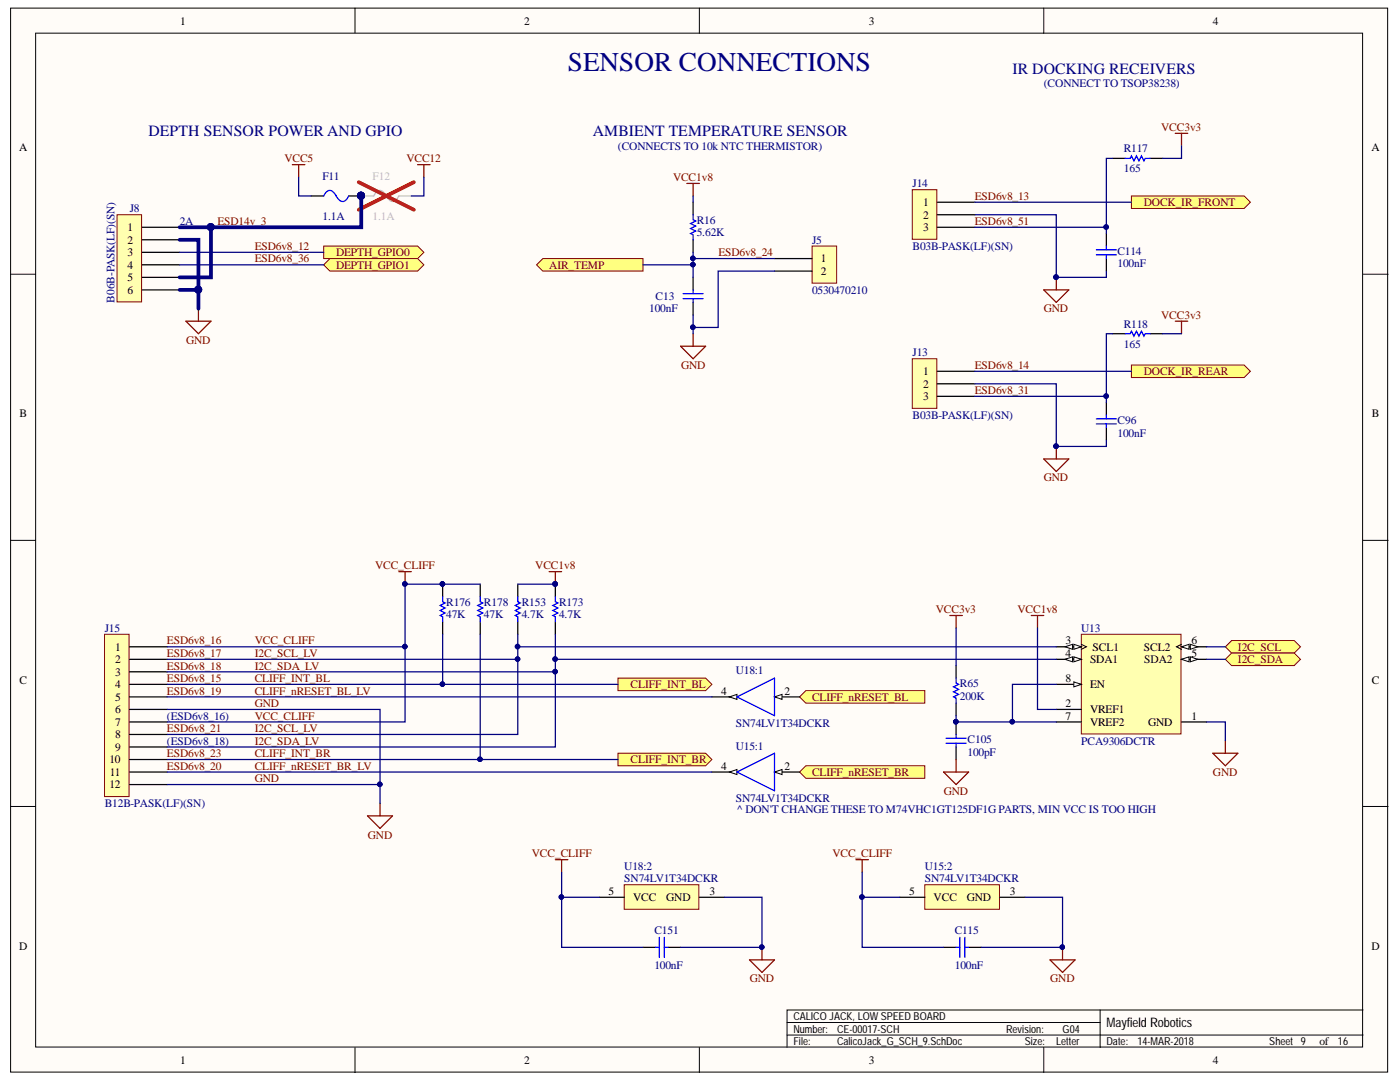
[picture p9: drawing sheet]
<svg xmlns="http://www.w3.org/2000/svg" width="279mm" height="216mm" viewBox="0 0 279 216" stroke-linecap="round" stroke-linejoin="round" font-family="sans-serif">
<g fill="#fffcf8" stroke="#000" stroke-width=".2">
<path d="M2.1 1.6h274.8v212.3h-274.8z"/>
<path d="M7.1 6.6h264.8v202.3h-264.8z"/>
</g>
<g fill="none" stroke="#000" stroke-width=".2">
<path d="M70.8 1.6v5M139.6 1.6v5M208.3 1.6v5M2.1 54.7h5M272 54.7h5M2.1 107.8h5M272 107.8h5M2.1 160.9h5M272 160.9h5M70.8 209v5M139.6 209v5M157.1 206.5h114.9"/>
<path d="M157.1 204h62.5M208.3 209v5M219.6 201.5v7.5M272 201.5h-114.9v7.5"/>
</g>
<path d="M234.5 26.6h2.5M235.8 26.6v2.5M208.3 57.8h5l-2.5 2.5zM210.8 55.3v2.5" fill="none" stroke="#800000" stroke-width=".25"/>
<circle cx="210.8" cy="55.3" r=".45" fill="#000080" stroke="#000080" stroke-width=".2"/>
<path d="M225.8 39.1h22.5l1.2 1.3-1.2 1.2h-22.5z" fill-rule="evenodd" fill="#ffff80" stroke="#800000" stroke-width=".2"/>
<path d="M137.1 36.6h2.5M138.3 36.6v2.5M135.8 69.1h5l-2.5 2.5zM138.3 66.6v2.5" fill="none" stroke="#800000" stroke-width=".25"/>
<path d="M107.1 52.8l1.2-1.2h20v2.5h-20z" fill-rule="evenodd" fill="#ffff80" stroke="#800000" stroke-width=".2"/>
<path d="M138.3 40.4v2.5M138.3 47.8v2.5M138.3 55.3v2.5M220.8 46.6v2.5M220.8 51.6v2.5M138.3 60.3v2.5" fill="none" stroke="#000" stroke-width=".25"/>
<path d="M136.3 58.6h4M136.3 59.6h4M138.3 42.9v.9l.5 .3-1 .5 1 .5-1 .5 1 .5-1 .5 .5 .2v1M138.3 57.8v.8M138.3 59.6v.7M218.8 49.8h4M218.8 50.8h4M220.8 49.1v.7M220.8 50.8v.8" fill="none" stroke="#00f" stroke-width=".25"/>
<path d="M64.6 49.1h18.7l1.3 1.2-1.3 1.3h-18.7z" fill-rule="evenodd" fill="#ffff80" stroke="#800000" stroke-width=".2"/>
<path d="M37.1 64.1h5l-2.5 2.5zM39.6 61.6v2.5M234.5 64.1h2.5M235.8 64.1v2.5M208.3 91.6h5l-2.5 2.5zM210.8 89.1v2.5" fill="none" stroke="#800000" stroke-width=".25"/>
<circle cx="210.8" cy="89" r=".45" fill="#000080" stroke="#000080" stroke-width=".2"/>
<path d="M225.8 72.8h22.5l1.2 1.3-1.2 1.2h-22.5z" fill-rule="evenodd" fill="#ffff80" stroke="#800000" stroke-width=".2"/>
<path d="M220.8 80.3v2.5M220.8 85.3v2.5M88.3 116.6v2.5M95.8 116.6v2.5M103.3 116.6v2.5M110.8 116.6v2.5M88.3 124.1v2.5M95.8 124.1v2.5M103.3 124.1v2.5M110.8 124.1v2.5" fill="none" stroke="#000" stroke-width=".25"/>
<path d="M218.8 83.6h4M218.8 84.6h4M220.8 82.8v.8M220.8 84.6v.7M88.3 119.1v1l.5 .2-1 .5 1 .5-1 .5 1 .5-1 .5 .5 .3v1M95.8 119.1v1l.5 .2-1 .5 1 .5-1 .5 1 .5-1 .5 .5 .3v1M103.3 119.1v1l.5 .2-1 .5 1 .5-1 .5 1 .5-1 .5 .5 .3v1M110.8 119.1v1l.5 .2-1 .5 1 .5-1 .5 1 .5-1 .5 .5 .3v1" fill="none" stroke="#00f" stroke-width=".25"/>
<path d="M79.6 114.1h2.5M80.8 114.1v2.5M189.6 122.8h2.5M190.8 122.8v2.5M205.8 122.8h2.5M207.1 122.8v2.5M242 150.3h5l-2.5 2.5zM244.5 147.8v2.5M73.3 162.8h5l-2.5 2.5zM75.8 160.3v2.5" fill="none" stroke="#800000" stroke-width=".25"/>
<g fill="#000080" stroke="#000080" stroke-width=".2">
<circle cx="80.8" cy="116.5" r=".45"/>
<circle cx="88.3" cy="116.5" r=".45"/>
<circle cx="110.8" cy="116.5" r=".45"/>
</g>
<g fill="#ffff80" stroke="#800000" stroke-width=".2">
<path d="M244.5 129.1l1.3-1.3h12.5l1.2 1.3-1.2 1.2h-12.5z" fill-rule="evenodd"/>
<path d="M244.5 131.6l1.3-1.3h12.5l1.2 1.3-1.2 1.2h-12.5z" fill-rule="evenodd"/>
</g>
<path d="M190.8 132.8v2.5M190.8 140.3v2.5M190.8 144.1v2.5M190.8 149.1v2.5M128.3 189h2.5M133.3 189h2.5M188.3 189h2.5M193.3 189h2.5" fill="none" stroke="#000" stroke-width=".25"/>
<g fill="none" stroke="#00f" stroke-width=".25">
<path d="M190.8 135.3v1l.5 .3-1 .5 1 .5-1 .5 1 .5-1 .5 .5 .2v1M188.8 147.3h4M188.8 148.3h4M190.8 146.6v.7M190.8 148.3v.8M130.8 189h.8M131.6 187v4M132.6 187v4M132.6 189h.7M190.8 189h.8M191.6 187v4M192.6 189h.7"/>
<path d="M192.6 187v4"/>
</g>
<g fill="#000080" stroke="#000080" stroke-width=".2">
<circle cx="190.8" cy="144" r=".45"/>
<circle cx="152" cy="189" r=".45"/>
<circle cx="212" cy="189" r=".45"/>
</g>
<path d="M188.3 154.1h5l-2.5 2.4zM190.8 151.6v2.5M110.8 171.5h2.5M112.1 171.5v2.5M170.8 171.5h2.5M172.1 171.5v2.5M149.6 191.5h5l-2.5 2.5zM152.1 189v2.5M209.6 191.5h5l-2.5 2.5zM212.1 189v2.5" fill="none" stroke="#800000" stroke-width=".25"/>
<g fill="#ffff80" stroke="#800000" stroke-width=".2">
<path d="M159.6 139.1l1.2-1.3h23.8v2.5h-23.8z" fill-rule="evenodd"/>
<path d="M159.6 154.1l1.2-1.3h23.8v2.5h-23.8z" fill-rule="evenodd"/>
<path d="M123.3 135.3h17.5l1.3 1.3-1.3 1.2h-17.5z" fill-rule="evenodd"/>
<path d="M123.3 150.3h17.5l1.3 1.3-1.3 1.2h-17.5z" fill-rule="evenodd"/>
</g>
<path d="M109.6 114.1h2.5M110.8 114.1v2.5" fill="none" stroke="#800000" stroke-width=".25"/>
<circle cx="110.8" cy="116.5" r=".45" fill="#000080" stroke="#000080" stroke-width=".2"/>
<path d="M64.6 52.8l1.2-1.2h17.5l1.3 1.2-1.3 1.3h-17.5z" fill-rule="evenodd" fill="#ffff80" stroke="#800000" stroke-width=".2"/>
<path d="M58.3 32.9h2.5M59.6 32.9v2.5M83.3 32.9h2.5M84.6 32.9v2.5" fill="none" stroke="#800000" stroke-width=".25"/>
<path d="M142.1 139.1h5" fill="none" stroke="#000" stroke-width=".25"/>
<path d="M145.6 139.1l1.5-.5v1z" fill="#fffcf8"/>
<path d="M145.6 139.1l1.5-.5v1z" fill="none" stroke="#000" stroke-width=".2"/>
<path d="M154.6 139.1h5" fill="none" stroke="#000" stroke-width=".25"/>
<path d="M154.6 139.1l1.5-.5v1z" fill="#fffcf8"/>
<path d="M154.6 139.1l1.5-.5v1z" fill="none" stroke="#000" stroke-width=".2"/>
<path d="M147.1 139.1l7.5-3.8v7.5z" fill="none" stroke="#00f" stroke-width=".25"/>
<path d="M124.6 176.5h14.9v4.9h-14.9z" fill="#ffffb0" stroke="#800000" stroke-width=".2"/>
<path d="M142.1 154.1h5M119.6 179h5M139.6 179h5" fill="none" stroke="#000" stroke-width=".25"/>
<path d="M145.6 154.1l1.5-.5v1z" fill="#fffcf8"/>
<path d="M145.6 154.1l1.5-.5v1z" fill="none" stroke="#000" stroke-width=".2"/>
<path d="M154.6 154.1h5" fill="none" stroke="#000" stroke-width=".25"/>
<path d="M154.6 154.1l1.5-.5v1z" fill="#fffcf8"/>
<path d="M154.6 154.1l1.5-.5v1z" fill="none" stroke="#000" stroke-width=".2"/>
<path d="M147.1 154.1l7.5-3.8v7.5z" fill="none" stroke="#00f" stroke-width=".25"/>
<path d="M184.6 176.5h14.9v4.9h-14.9z" fill="#ffffb0" stroke="#800000" stroke-width=".2"/>
<path d="M179.6 179h5M199.6 179h5" fill="none" stroke="#000" stroke-width=".25"/>
<path d="M215.8 126.6h19.9v19.9h-19.9z" fill="#ffffb0" stroke="#800000" stroke-width=".2"/>
<path d="M210.8 129.1h5M210.8 141.6h5M235.8 144.1h5" fill="none" stroke="#000" stroke-width=".25"/>
<path d="M215.8 128.6l1 .5-1 .5" fill="none" stroke="#000" stroke-width=".2"/>
<path d="M214.3 128.6l1.5 .5-1.5 .5z" fill="#fffcf8"/>
<path d="M214.3 128.6l1.5 .5-1.5 .5z" fill="none" stroke="#000" stroke-width=".2"/>
<path d="M212.6 129.1l1.5-.5v1z" fill="#fffcf8"/>
<path d="M212.6 129.1l1.5-.5v1z" fill="none" stroke="#000" stroke-width=".2"/>
<path d="M210.8 131.6h5" fill="none" stroke="#000" stroke-width=".25"/>
<path d="M214.3 131.1l1.5 .5-1.5 .5z" fill="#fffcf8"/>
<path d="M214.3 131.1l1.5 .5-1.5 .5z" fill="none" stroke="#000" stroke-width=".2"/>
<path d="M212.6 131.6l1.5-.5v1z" fill="#fffcf8"/>
<path d="M212.6 131.6l1.5-.5v1z" fill="none" stroke="#000" stroke-width=".2"/>
<path d="M235.8 131.6h5" fill="none" stroke="#000" stroke-width=".25"/>
<path d="M235.8 131.6l1.5-.5v1z" fill="#fffcf8"/>
<path d="M235.8 131.6l1.5-.5v1z" fill="none" stroke="#000" stroke-width=".2"/>
<path d="M237.5 131.1l1.5 .5-1.5 .5z" fill="#fffcf8"/>
<path d="M235.8 128.6l-1 .5 1 .5M237.5 131.1l1.5 .5-1.5 .5z" fill="none" stroke="#000" stroke-width=".2"/>
<path d="M235.8 129.1h5" fill="none" stroke="#000" stroke-width=".25"/>
<path d="M235.8 129.1l1.5-.5v1z" fill="#fffcf8"/>
<path d="M235.8 129.1l1.5-.5v1z" fill="none" stroke="#000" stroke-width=".2"/>
<path d="M237.5 128.6l1.5 .5-1.5 .5z" fill="#fffcf8"/>
<path d="M237.5 128.6l1.5 .5-1.5 .5z" fill="none" stroke="#000" stroke-width=".2"/>
<path d="M210.8 136.6h5M210.8 144.1h5" fill="none" stroke="#000" stroke-width=".25"/>
<path d="M214.3 136.1l1.5 .5-1.5 .5z" fill="#fffcf8"/>
<path d="M214.3 136.1l1.5 .5-1.5 .5z" fill="none" stroke="#000" stroke-width=".2"/>
<path d="M23.4 42.9h4.9v17.3h-4.9z" fill="#ffffb0" stroke="#800000" stroke-width=".2"/>
<path d="M28.4 45.3h7.5M28.4 47.8h7.5M28.4 50.3h7.5M28.4 52.8h7.5M28.4 55.3h7.5M28.4 57.8h7.5" fill="none" stroke="#000" stroke-width=".25"/>
<path d="M182.1 37.9h4.9v9.8h-4.9z" fill="#ffffb0" stroke="#800000" stroke-width=".2"/>
<path d="M187.1 40.4h7.5M187.1 42.9h7.5M187.1 45.3h7.5" fill="none" stroke="#000" stroke-width=".25"/>
<path d="M182.1 71.6h4.9v9.9h-4.9z" fill="#ffffb0" stroke="#800000" stroke-width=".2"/>
<path d="M187.1 74.1h7.5M187.1 76.6h7.5M187.1 79.1h7.5" fill="none" stroke="#000" stroke-width=".25"/>
<path d="M20.9 126.6h4.9v32.3h-4.9z" fill="#ffffb0" stroke="#800000" stroke-width=".2"/>
<path d="M25.9 129.1h7.5M25.9 131.6h7.5M25.9 134.1h7.5M25.9 136.6h7.5M25.9 139.1h7.5M25.9 141.6h7.5M25.9 144.1h7.5M25.9 146.6h7.5M25.9 149.1h7.5M25.9 151.6h7.5M25.9 154.1h7.5M25.9 156.5h7.5" fill="none" stroke="#000" stroke-width=".25"/>
<path d="M162.1 49.1h4.9v7.4h-4.9z" fill="#ffffb0" stroke="#800000" stroke-width=".2"/>
<path d="M62.1 39.1h2.5M69.6 39.1h2.5M222.1 31.6h2.4M229.5 31.6h2.5M154.6 51.6h7.5M154.6 54.1h7.5M222.1 66.6h2.4M229.5 66.6h2.5" fill="none" stroke="#000" stroke-width=".25"/>
<g fill="#000080" stroke="#000080" stroke-width=".2">
<circle cx="72" cy="39.1" r=".7"/>
<circle cx="138.3" cy="65.3" r=".45"/>
<circle cx="138.3" cy="52.8" r=".45"/>
<circle cx="138.3" cy="51.5" r=".45"/>
<circle cx="220.8" cy="45.3" r=".45"/>
<circle cx="210.8" cy="55.3" r=".45"/>
<circle cx="220.8" cy="79" r=".45"/>
<circle cx="210.8" cy="89" r=".45"/>
<circle cx="103.3" cy="129" r=".45"/>
<circle cx="110.8" cy="131.5" r=".45"/>
<circle cx="112" cy="179" r=".45"/>
<circle cx="152" cy="189" r=".45"/>
<circle cx="172" cy="179" r=".45"/>
<circle cx="212" cy="189" r=".45"/>
<circle cx="110.8" cy="134" r=".45"/>
<circle cx="103.3" cy="131.5" r=".45"/>
<circle cx="75.8" cy="156.5" r=".45"/>
<circle cx="202" cy="144" r=".45"/>
<circle cx="190.8" cy="144" r=".45"/>
<circle cx="110.8" cy="116.5" r=".45"/>
<circle cx="80.8" cy="129" r=".45"/>
<circle cx="88.3" cy="116.5" r=".45"/>
<circle cx="80.8" cy="116.5" r=".45"/>
<circle cx="88.3" cy="136.5" r=".45"/>
<circle cx="95.8" cy="151.5" r=".45"/>
<circle cx="42.1" cy="45.3" r=".7"/>
<circle cx="39.6" cy="57.8" r=".7"/>
</g>
<path d="M64.6 39.1l.1-.2a1.16 1.16 0 0 1 1.1-.9 1.16 1.16 0 0 1 1.2 .9l.2 .4a1.18 1.18 0 0 0 1 .8 1.18 1.18 0 0 0 1.2-.6l.2-.4M224.5 31.6h1l.3-.5 .5 1 .5-1 .5 1 .5-1 .5 1 .2-.5h1M224.5 66.6h1l.3-.5 .5 1 .5-1 .5 1 .5-1 .5 1 .2-.5h1" fill="none" stroke="#00f" stroke-width=".25"/>
<path d="M72.1 39.1h2.5l.1-.2a1.16 1.16 0 0 1 1.1-.9 1.16 1.16 0 0 1 1.2 .9l.2 .4a1.18 1.18 0 0 0 1 .8 1.18 1.18 0 0 0 1.2-.6l.2-.4h2.5" fill="none" stroke="#bfbebc" stroke-width=".25"/>
<path d="M71.6 36.4l11 5.5M82.6 36.4l-11 5.5" fill="none" stroke="#f00" stroke-width=".75"/>
<g fill="none" stroke="#000080" stroke-width=".25">
<path d="M59.6 35.4v3.7h2.5M84.6 35.4v3.7h-2.5M138.3 39.1v1.3M222.1 31.6h-1.3v13.7h-26.2M235.8 29.1v2.5h-3.8M35.9 52.8h28.7M35.9 50.3h28.7M128.3 52.8h10M138.3 50.3v5M138.3 51.6h16.3M154.6 54.1h-11.3v11.2h-5M194.6 42.9h16.2v12.4h10v-1.2"/>
<path d="M194.6 40.4h31.2M220.8 45.3v1.3M138.3 62.8v3.8M194.6 76.6h16.2v12.5h10v-1.3M194.6 74.1h31.2M220.8 79.1v1.2M222.1 66.6h-1.3v12.5h-26.2M232 66.6h3.8M95.8 116.6h-15v12.5M103.3 116.6h7.5M33.4 129.1h47.4v15h-47.4M33.4 136.6h89.9"/>
<path d="M33.4 139.1h108.7M88.3 126.6v10M95.8 126.6v25M103.3 131.6v15h-69.9M103.3 126.6v5h-69.9M103.3 129.1h107.5M110.8 134.1v15h-77.4M110.8 126.6v7.5h-77.4M110.8 131.6h100M190.8 125.3v7.5M207.1 125.3v16.3h3.7M210.8 136.6h-8.7v7.5"/>
<path d="M240.8 129.1h3.7M240.8 131.6h3.7M33.4 156.5h42.4v3.8M33.4 141.6h42.4v14.9M33.4 151.6h89.9M33.4 154.1h108.7M190.8 142.8v1.3h20M240.8 144.1h3.7v3.7M112.1 174v5h7.5M112.1 179v10h16.2M144.6 179h7.5v10h-16.3M172.1 174v5h7.5"/>
<path d="M172.1 179v10h16.2M204.6 179h7.5v10h-16.3"/>
</g>
<path d="M72.1 39.1v6.2h-36.2M35.9 47.8h3.7v13.8M35.9 57.8h3.7M42.1 45.3v10h-6.2" fill="none" stroke="#000080" stroke-width=".75"/>
<text font-size="5.4" fill="#000080" x="113.3" y="14.2">SENSOR CONNECTIONS</text>
<g font-size="3.1" fill="#000080">
<text x="202.1" y="14.7">IR DOCKING RECEIVERS</text>
<text x="29.6" y="27.1">DEPTH SENSOR POWER AND GPIO</text>
<text x="118.3" y="27.1">AMBIENT TEMPERATURE SENSOR</text>
</g>
<text font-size="2.6" x="220.8" y="205">Mayfield Robotics</text>
<g font-size="2.3">
<text x="35.9" y="4.9">1</text>
<text x="104.6" y="4.9">2</text>
<text x="173.4" y="4.9">3</text>
<text x="242.1" y="4.9">4</text>
<text x="3.8" y="30.2">A</text>
<text x="273.7" y="30.2">A</text>
<text x="184.2" y="41.1">1</text>
<text x="25.5" y="46.1">1</text>
<text x="184.2" y="43.6">2</text>
<text x="184.2" y="46.1">3</text>
<text x="25.5" y="48.6">2</text>
<text x="25.5" y="51.1">3</text>
<text x="25.5" y="53.6">4</text>
<text x="163.8" y="52.3">1</text>
<text x="25.5" y="56.1">5</text>
<text x="25.5" y="58.6">6</text>
<text x="163.8" y="54.9">2</text>
<text x="184.2" y="74.8">1</text>
<text x="184.2" y="77.4">2</text>
<text x="3.9" y="83.3">B</text>
<text x="184.2" y="79.8">3</text>
<text x="273.8" y="83.3">B</text>
<text x="23" y="129.8">1</text>
<text x="212.6" y="128.5">3</text>
<text x="212.6" y="131.1">4</text>
<text x="218.1" y="129.8">SCL1</text>
<text x="228.3" y="129.8">SCL2</text>
<text x="237.8" y="131.1">5</text>
<text x="237.8" y="128.5">6</text>
<text x="3.9" y="136.4">C</text>
<text x="23" y="132.3">2</text>
<text x="23" y="134.8">3</text>
<text x="23" y="137.3">4</text>
<text x="212.6" y="136.1">8</text>
<text x="217.5" y="132.3">SDA1</text>
<text x="217.5" y="137.3">EN</text>
<text x="228.4" y="132.3">SDA2</text>
<text x="273.8" y="136.4">C</text>
<text x="23" y="139.8">5</text>
<text x="23" y="142.3">6</text>
<text x="144" y="138.6">4</text>
<text x="156.6" y="138.6">2</text>
<text x="212.6" y="141">2</text>
<text x="212.6" y="143.6">7</text>
<text x="217.5" y="142.3">VREF1</text>
<text x="237.8" y="143.6">1</text>
<text x="23" y="144.9">7</text>
<text x="23" y="147.3">8</text>
<text x="23" y="149.8">9</text>
<text x="217.5" y="144.9">VREF2</text>
<text x="229.1" y="144.9">GND</text>
<text x="21.8" y="152.3">10</text>
<text x="21.9" y="154.8">11</text>
<text x="144" y="153.6">4</text>
<text x="156.6" y="153.6">2</text>
<text x="21.8" y="157.3">12</text>
<text x="121.5" y="178.6">5</text>
<text x="126.4" y="179.8">VCC</text>
<text x="133" y="179.8">GND</text>
<text x="141.6" y="178.6">3</text>
<text x="181.4" y="178.6">5</text>
<text x="186.3" y="179.8">VCC</text>
<text x="192.9" y="179.8">GND</text>
<text x="201.6" y="178.6">3</text>
<text x="3.8" y="189.5">D</text>
<text x="273.7" y="189.5">D</text>
<text x="263.3" y="208.5">of</text>
<text x="35.9" y="212.2">1</text>
<text x="104.6" y="212.2">2</text>
<text x="173.4" y="212.2">3</text>
<text x="242.1" y="212.2">4</text>
</g>
<g font-size="2.3" fill="#000080">
<text x="208.3" y="17.3">(CONNECT TO TSOP38238)</text>
<text x="123.3" y="29.9">(CONNECTS TO 10k NTC THERMISTOR)</text>
<text x="64.4" y="35.9">F11</text>
<text x="224.3" y="34.3">165</text>
<text x="224.3" y="30.4">R117</text>
<text x="182.1" y="37.4">J14</text>
<text x="25.9" y="42.4">J8</text>
<text x="35.9" y="44.9">2A</text>
<text x="64.4" y="43.9">1.1A</text>
<text x="139.1" y="47.1">5.62K</text>
<text x="139.1" y="44.6">R16</text>
<text x="162.1" y="48.6">J5</text>
<text x="182.1" y="49.9">B03B-PASK(LF)(SN)</text>
<text x="223" y="53.4">100nF</text>
<text x="223" y="50.8">C114</text>
<text x="130.8" y="59.9">C13</text>
<text x="162.1" y="58.6">0530470210</text>
<text x="22.8" y="60.4" transform="rotate(-90 22.8 60.4)">B06B-PASK(LF)(SN)</text>
<text x="129.6" y="62.3">100nF</text>
<text x="224.3" y="65.4">R118</text>
<text x="182.1" y="71.1">J13</text>
<text x="224.3" y="69.3">165</text>
<text x="182.1" y="83.6">B03B-PASK(LF)(SN)</text>
<text x="223" y="87.1">100nF</text>
<text x="223" y="84.6">C96</text>
<text x="89.1" y="123.3">47K</text>
<text x="89.1" y="120.8">R176</text>
<text x="96.6" y="123.3">47K</text>
<text x="96.6" y="120.8">R178</text>
<text x="104.1" y="123.3">4.7K</text>
<text x="104.1" y="120.8">R153</text>
<text x="111.6" y="123.3">4.7K</text>
<text x="111.6" y="120.8">R173</text>
<text x="20.9" y="126.1">J15</text>
<text x="215.8" y="126.1">U13</text>
<text x="146.8" y="134.5">U18:1</text>
<text x="191.6" y="137.1">R65</text>
<text x="33.3" y="143.6">(ESD6v8_16)</text>
<text x="191.6" y="139.6">200K</text>
<text x="33.3" y="148.6">(ESD6v8_18)</text>
<text x="146.8" y="145.1">SN74LV1T34DCKR</text>
<text x="146.8" y="149.6">U15:1</text>
<text x="193.1" y="148.3">C105</text>
<text x="215.8" y="148.6">PCA9306DCTR</text>
<text x="193.1" y="150.8">100pF</text>
<text x="20.9" y="161.1">B12B-PASK(LF)(SN)</text>
<text x="146.8" y="160.1">SN74LV1T34DCKR</text>
<text x="147.1" y="162.3">^ DON'T CHANGE THESE TO M74VHC1GT125DF1G PARTS, MIN VCC IS TOO HIGH</text>
<text x="124.6" y="173.5">U18:2</text>
<text x="184.6" y="173.5">U15:2</text>
<text x="124.6" y="176.1">SN74LV1T34DCKR</text>
<text x="184.6" y="176.1">SN74LV1T34DCKR</text>
<text x="130.6" y="186.3">C151</text>
<text x="190.6" y="186.3">C115</text>
<text x="130.6" y="193.3">100nF</text>
<text x="190.6" y="193.3">100nF</text>
</g>
<g font-size="2.3" fill="#800000">
<text x="231.8" y="26.1">VCC3v3</text>
<text x="56.8" y="32.4">VCC5</text>
<text x="81.1" y="32.4">VCC12</text>
<text x="134.3" y="36.1">VCC1v8</text>
<text x="194.5" y="39.8">ESD6v8_13</text>
<text x="228.3" y="41.1">DOCK_IR_FRONT</text>
<text x="43.4" y="44.9">ESD14v_3</text>
<text x="194.5" y="44.9">ESD6v8_51</text>
<text x="50.8" y="52.3">ESD6v8_36</text>
<text x="50.8" y="49.9">ESD6v8_12</text>
<text x="67.1" y="51.1">DEPTH_GPIO0</text>
<text x="67.1" y="53.6">DEPTH_GPIO1</text>
<text x="109.6" y="53.6">AIR_TEMP</text>
<text x="143.4" y="51.1">ESD6v8_24</text>
<text x="208.3" y="62.3">GND</text>
<text x="231.8" y="63.6">VCC3v3</text>
<text x="37.1" y="68.6">GND</text>
<text x="135.9" y="73.6">GND</text>
<text x="194.5" y="73.6">ESD6v8_14</text>
<text x="228.3" y="74.8">DOCK_IR_REAR</text>
<text x="194.5" y="78.6">ESD6v8_31</text>
<text x="208.3" y="96.1">GND</text>
<text x="74.9" y="113.6">VCC_CLIFF</text>
<text x="106.8" y="113.6">VCC1v8</text>
<text x="186.8" y="122.4">VCC3v3</text>
<text x="203.1" y="122.4">VCC1v8</text>
<text x="33.3" y="128.5">ESD6v8_16</text>
<text x="33.3" y="131.1">ESD6v8_17</text>
<text x="50.8" y="128.5">VCC_CLIFF</text>
<text x="50.8" y="131.1">I2C_SCL_LV</text>
<text x="247.1" y="129.8">I2C_SCL</text>
<text x="33.3" y="133.6">ESD6v8_18</text>
<text x="33.3" y="136.1">ESD6v8_15</text>
<text x="50.8" y="133.6">I2C_SDA_LV</text>
<text x="50.8" y="136.1">CLIFF_INT_BL</text>
<text x="125.9" y="137.3">CLIFF_INT_BL</text>
<text x="247.1" y="132.3">I2C_SDA</text>
<text x="33.3" y="138.6">ESD6v8_19</text>
<text x="50.8" y="138.6">CLIFF_nRESET_BL_LV</text>
<text x="50.8" y="143.6">VCC_CLIFF</text>
<text x="50.8" y="141">GND</text>
<text x="162.1" y="139.8">CLIFF_nRESET_BL</text>
<text x="33.3" y="146">ESD6v8_21</text>
<text x="50.8" y="146">I2C_SCL_LV</text>
<text x="50.8" y="148.6">I2C_SDA_LV</text>
<text x="33.3" y="153.6">ESD6v8_20</text>
<text x="33.3" y="151">ESD6v8_23</text>
<text x="50.8" y="151">CLIFF_INT_BR</text>
<text x="50.8" y="153.6">CLIFF_nRESET_BR_LV</text>
<text x="125.9" y="152.3">CLIFF_INT_BR</text>
<text x="162.1" y="154.8">CLIFF_nRESET_BR</text>
<text x="242.1" y="154.8">GND</text>
<text x="50.8" y="156.1">GND</text>
<text x="188.4" y="158.6">GND</text>
<text x="73.4" y="167.3">GND</text>
<text x="106.1" y="171.1">VCC_CLIFF</text>
<text x="166.1" y="171.1">VCC_CLIFF</text>
<text x="149.6" y="196">GND</text>
<text x="209.6" y="196">GND</text>
</g>
<g font-size="2.3" fill="#bfbebc">
<text x="74.3" y="35.9">F12</text>
<text x="74.3" y="43.9">1.1A</text>
</g>
<g font-size="2.2">
<text x="158.3" y="203.5">CALICOJACK, LOW SPEEDBOARD</text>
<text x="158.3" y="206.1">Number:</text>
<text x="158.3" y="208.5">File:</text>
<text x="167" y="206.1">CE-00017-SCH</text>
<text x="167" y="208.5">CalicoJack_G_SCH_9.SchDoc</text>
<text x="200.8" y="206.1">Revision:</text>
<text x="204.5" y="208.5">Size:</text>
<text x="210.8" y="208.5">Letter</text>
<text x="212" y="206.1">G04</text>
<text x="220.8" y="208.5">Date:</text>
<text x="227" y="208.5">14-MAR-2018</text>
<text x="253.3" y="208.5">Sheet 9</text>
<text x="267" y="208.5">16</text>
</g>
</svg>
